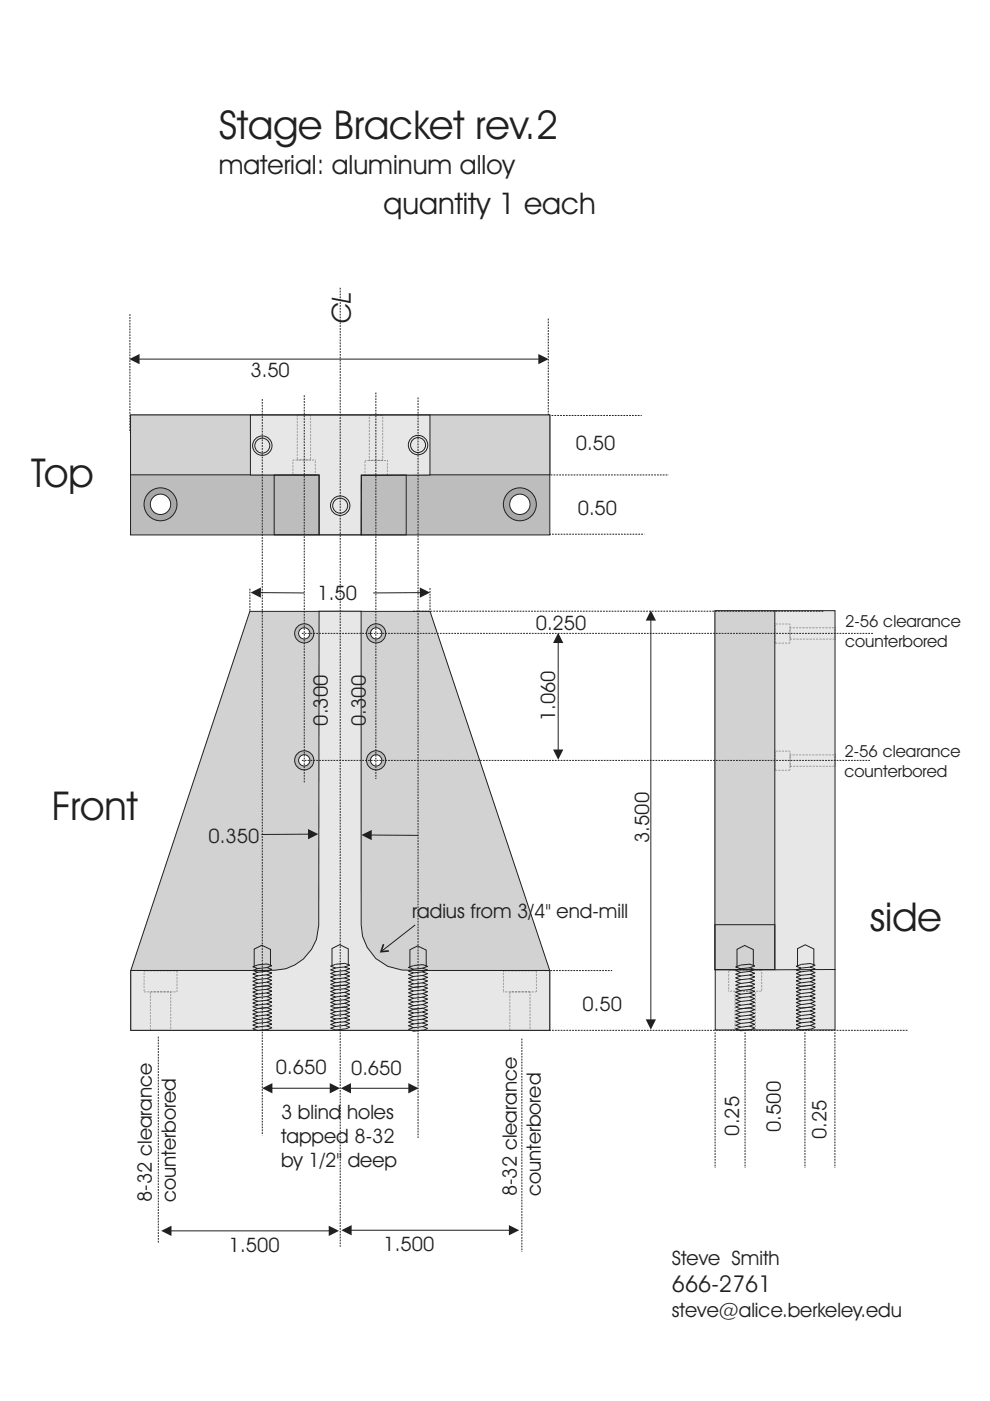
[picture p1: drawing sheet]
<svg xmlns="http://www.w3.org/2000/svg" width="210mm" height="297mm" viewBox="0 0 210 297" stroke-linecap="round" stroke-linejoin="round" font-family="sans-serif">
<path d="M53 124.8v24.5M91.2 124.7v24.5" fill="none" stroke="#231f20" stroke-width=".21" stroke-dasharray=".4 .2" stroke-linecap="butt"/>
<path d="M53 129.6h38.2l25.4 76.2v12.7h-88.9v-12.7z" fill-rule="evenodd" fill="#d1d2d4"/>
<path d="M53 129.6h38.2l25.4 76.2v12.7h-88.9v-12.7z" fill="none" stroke="#231f20" stroke-width=".21"/>
<path d="M151.6 129.5h25.4v88.9h-25.4z" fill-rule="evenodd" fill="#e6e7e9"/>
<path d="M151.6 129.5h25.4v88.9h-25.4z" fill="none" stroke="#231f20" stroke-width=".21"/>
<path d="M151.6 129.5h12.7v76.1h-12.7z" fill-rule="evenodd" fill="#d1d2d4"/>
<g fill="none" stroke="#231f20" stroke-width=".21">
<path d="M151.6 129.5h12.7v76.1h-12.7zM158.9 204.4l1.1 .4-1.1 .4 1.1 .4-1.1 .4 1.1 .3-1.1 .4 1.1 .4-1.1 .4 1.1 .4-1.1 .4 1.1 .4M158.9 209l1.1 .4-1.1 .4 1.1 .4-1.1 .4 1.1 .4-1.1 .3 1.1 .4-1.1 .4 1.1 .4-1.1 .4 1.1 .4M158.9 213.7l1.1 .4-1.1 .4 1.1 .3-1.1 .4 1.1 .4-1.1 .4 1.1 .4-1.1 .4 1.1 .4-1.1 .4 1.1 .3M159 204.4l-2 .2-1 .4 1 .4-1 .4 1 .4-1 .4 1 .3-1 .4 1 .4-1 .4 1 .4-1 .4 1 .4 2.2-.3 .9-.3M159 209l-2 .2-1 .4 1 .4-1 .4 1 .4-1 .4 1 .4-1 .3 1 .4-1 .4 1 .4-1 .4 1 .4 2.2-.3 .9-.3M159 213.7l-2 .2-1 .4 1 .4-1 .4 1 .3-1 .4 1 .4-1 .4 1 .4-1 .4 1 .4-1 .4 1 .3 2.2-.2 .9-.4M159 208.3l-2 .2M159 207.5l-2 .2M159 205.9l-2 .3M159 205.2l-2 .2M159 212.9l-2 .2"/>
<path d="M159 212.1l-2 .2M159 210.6l-2 .2M159 209.8l-2 .2M159 217.6l-2 .2M159 216.8l-2 .2M159 215.2l-2 .3M159 214.5l-2 .2M159.1 206.7l-2.1 .2M159.1 211.3l-2.1 .2M159.1 216l-2.1 .2M159.7 204.8v-3.5l-1.8-.8-1.6 .8v3.7M169.9 204.5l-1.1 .4 1.1 .4-1.1 .3 1.1 .4-1.1 .4 1.1 .4-1.1 .4 1.1 .4-1.1 .4 1.1 .4-1.1 .3"/>
<path d="M169.9 209.1l-1.1 .4 1.1 .4-1.1 .4 1.1 .3-1.1 .4 1.1 .4-1.1 .4 1.1 .4-1.1 .4 1.1 .4-1.1 .3M171.8 204.3l1 .4-1 .3 1 .4-1 .4 1 .4-1 .4 1 .4-1 .4 1 .3-1 .4 1 .4M171.8 208.9l1 .4-1 .4 1 .3-1 .4 1 .4-1 .4 1 .4-1 .4 1 .4-1 .3 1 .4M171.8 213.5l1 .4-1 .4 1 .4-1 .4 1 .4-1 .4 1 .4-1 .3 1 .4-1 .4 1 .4M171.8 213.6l-1.9 .2-1.1 .3 1.1 .4-1.1 .4 1.1 .4-1.1 .4 1.1 .4-1.1 .4 1.1 .4-1.1 .3 1.1 .4-1.1 .4M171.8 208.1l-1.9 .3M171.8 207.4l-2 .2M171.8 205.8l-1.9 .2M171.8 205l-1.9 .3M171.8 204.3l-1.9 .2M171.8 212.7l-1.9 .3M171.8 212l-2 .2"/>
<path d="M171.8 210.4l-1.9 .2M171.8 209.7l-1.9 .2M171.8 208.9l-1.9 .2M171.8 217.4l-1.9 .3M171.8 216.6l-2 .3M171.8 215.1l-1.9 .2M171.8 214.3l-1.9 .2M171.9 206.6l-2.1 .2M171.9 211.2l-2.1 .2M171.9 215.8l-2.1 .3M172.6 204.6v-3.4l-1.9-.9-1.6 .8v3.7M172.9 208.5l-.9 .4-2.1 .2-1.1-.4"/>
<path d="M172.9 213.1l-.9 .4-2.1 .2-1.1-.3M172.9 217.8l-.9 .4-2.1 .2-1.1-.4M74.3 230.7h12.4"/>
</g>
<path d="M116.9 88.1h19.2M111.6 113.3h25M116.7 100.7h25.1M87.6 129.6h87M111.6 218.5h80.8" fill="none" stroke="#231f20" stroke-width=".21" stroke-dasharray=".4 .2" stroke-linecap="butt"/>
<g fill="#231f20">
<path d="M72.2 230.7l2.2-1.1v2.2z"/>
<path d="M86.6 229.6l2.1 1.1-2.1 1.1z"/>
</g>
<path d="M74.4 260.8h33.6" fill="none" stroke="#231f20" stroke-width=".21"/>
<g fill="#231f20">
<path d="M72.4 260.8l2.2-1.1v2.2z"/>
<path d="M107.9 259.7l2.2 1.1-2.2 1.1z"/>
</g>
<path d="M36.2 261h33.6" fill="none" stroke="#231f20" stroke-width=".21"/>
<g fill="#231f20">
<path d="M34.2 261l2.2-1.1v2.2z"/>
<path d="M69.7 259.9l2.2 1.1-2.2 1.1z"/>
</g>
<path d="M57.6 230.7h12.4" fill="none" stroke="#231f20" stroke-width=".21"/>
<g fill="#231f20">
<path d="M55.6 230.7l2.2-1.1v2.2z"/>
<path d="M69.9 229.6l2.2 1.1-2.2 1.1z"/>
</g>
<path d="M67.7 129.6h8.9v66.5a9.7 9.7 0 0 0 8.6 9.6l31.4 .1v12.7h-88.9v-12.7l30.7-.1a9.6 9.6 0 0 0 9.2-9.5z" fill-rule="evenodd" fill="#e6e7e9"/>
<g fill="none" stroke="#231f20" stroke-width=".21">
<path d="M29.5 76.1h84.8M67.7 129.6h8.9v66.5a9.7 9.7 0 0 0 8.6 9.6l31.4 .1v12.7h-88.9v-12.7l30.7-.1a9.6 9.6 0 0 0 9.2-9.5zM88 196.1l-7 5.5M151.6 196.1h12.7v9.5h-12.7zM54.7 204.6l-1.1 .4 1.1 .4-1.1 .3 1.1 .4-1.1 .4 1.1 .4-1.1 .4 1.1 .4-1.1 .4 1.1 .4-1.1 .3 1.1 .4 2.1-.2 .9-.4M54.7 209.2l-1.1 .4 1.1 .4-1.1 .4 1.1 .3-1.1 .4 1.1 .4-1.1 .4 1.1 .4-1.1 .4 1.1 .4-1.1 .3 1.1 .4 2.1-.2 .9-.4M54.7 213.9l-1.1 .3 1.1 .4-1.1 .4 1.1 .4-1.1 .4 1.1 .4-1.1 .4 1.1 .4-1.1 .3 1.1 .4-1.1 .4 1.1 .4 2.1-.2 .9-.4M56.6 204.4l1 .4-1 .3 1 .4-1 .4 1 .4-1 .4 1 .4-1 .4 1 .3-1 .4 1 .4M56.6 209l1 .4-1 .3 1 .4-1 .4 1 .4-1 .4 1 .4-1 .4 1 .4-1 .3 1 .4M56.6 213.6l1 .4-1 .4 1 .4-1 .4 1 .4-1 .4 1 .4-1 .3 1 .4-1 .4 1 .4M56.6 208.2l-1.9 .3M56.6 207.5l-2 .2"/>
<path d="M56.6 205.9l-1.9 .2M56.6 205.1l-1.9 .2M56.6 204.4l-1.9 .2M56.6 212.8l-1.9 .3M56.6 212.1l-2 .2M56.6 210.5l-1.9 .2M56.6 209.7l-1.9 .3M56.6 209l-1.9 .2M56.6 217.5l-1.9 .3M56.6 216.7l-2 .3M56.6 215.2l-1.9 .2M56.6 214.4l-1.9 .2"/>
<path d="M56.6 213.7l-1.9 .1M56.7 206.7l-2.1 .2M56.7 211.3l-2.1 .2M56.7 215.9l-2.1 .3M57.3 204.7v-3.4l-1.8-.9-1.6 .8v3.7M71.2 204.5l-1.1 .3 1.1 .4-1.1 .4 1.1 .4-1.1 .4 1.1 .4-1.1 .4 1.1 .4-1.1 .3 1.1 .4-1.1 .4 1.1 .4 2.1-.2 .9-.4M71.2 209.1l-1.1 .4 1.1 .3-1.1 .4 1.1 .4-1.1 .4 1.1 .4-1.1 .4 1.1 .4-1.1 .3 1.1 .4-1.1 .4 1.1 .4 2.1-.2 .9-.4M71.2 213.7l-1.1 .4 1.1 .4-1.1 .4 1.1 .4-1.1 .4 1.1 .4-1.1 .3 1.1 .4-1.1 .4 1.1 .4-1.1 .4 1.1 .4 2.1-.3 .9-.3M73.1 204.2l1 .4-1 .4 1 .4-1 .4 1 .4-1 .4 1 .3-1 .4 1 .4-1 .4 1 .4M73.1 208.9l1 .3-1 .4 1 .4-1 .4 1 .4-1 .4 1 .4-1 .3 1 .4-1 .4 1 .4M73.1 213.5l1 .4-1 .4 1 .4-1 .4 1 .4-1 .3 1 .4-1 .4 1 .4-1 .4 1 .4M73.1 208.1l-1.9 .3"/>
<path d="M73.1 207.3l-2 .3M73.1 205.8l-1.9 .2M73.1 205l-1.9 .2M73.1 204.3l-1.9 .1M73.1 212.7l-1.9 .3M73.1 212l-2 .2M73.1 210.4l-1.9 .2M73.1 209.6l-1.9 .2M73.1 208.9l-1.9 .2M73.1 217.4l-1.9 .2M73.1 216.6l-2 .2M73.1 215.1l-1.9 .2"/>
<path d="M73.1 214.3l-1.9 .2M73.1 213.5l-1.9 .2M73.2 206.5l-2.1 .3M73.2 211.2l-2.1 .2M73.2 215.8l-2.1 .2M73.8 204.6v-3.4l-1.8-.9-1.6 .8v3.7M89.6 204.5l1.1 .4-1.1 .4 1.1 .4-1.1 .4 1.1 .3-1.1 .4 1.1 .4-1.1 .4 1.1 .4-1.1 .4 1.1 .4M89.6 209.1l1.1 .4-1.1 .4 1.1 .4-1.1 .4 1.1 .3-1.1 .4 1.1 .4-1.1 .4 1.1 .4-1.1 .4 1.1 .4M89.6 213.8l1.1 .4-1.1 .4 1.1 .3-1.1 .4 1.1 .4-1.1 .4 1.1 .4-1.1 .4 1.1 .4-1.1 .4 1.1 .3M89.7 204.5l-2 .2-1.1 .4 1.1 .4-1.1 .4 1.1 .4-1.1 .4 1.1 .3-1.1 .4 1.1 .4-1.1 .4 1.1 .4-1.1 .4 1.1 .4 2.1-.3 .9-.3M89.7 209.1l-2 .2-1.1 .4 1.1 .4-1.1 .4 1.1 .4-1.1 .4 1.1 .4-1.1 .3 1.1 .4-1.1 .4 1.1 .4-1.1 .4 1.1 .4 2.1-.3 .9-.3M89.7 213.8l-2 .2-1.1 .4 1.1 .4-1.1 .4 1.1 .3-1.1 .4 1.1 .4-1.1 .4 1.1 .4-1.1 .4 1.1 .4-1.1 .4 1.1 .3 2.1-.2 .9-.4"/>
<path d="M89.7 208.4l-2 .2M89.7 207.6l-2.1 .2M89.7 206l-2 .3M89.7 205.3l-2 .2M89.7 213l-2 .2M89.7 212.2l-2.1 .2M89.7 210.7l-2 .2M89.7 209.9l-2 .2M89.7 217.6l-2 .3M89.7 216.9l-2.1 .2M89.7 215.3l-2 .2M89.7 214.6l-2 .2"/>
<path d="M89.7 206.8l-2.1 .2M89.7 211.4l-2.1 .2M89.7 216.1l-2.1 .2M90.4 204.9v-3.5l-1.9-.8-1.6 .8v3.7"/>
</g>
<path d="M81.3 200.2l-.5 1.6 1.6-.2" fill="none" stroke="#231f20" stroke-width=".36"/>
<path d="M27.5 66.6v25.1M116.2 67.6v25" fill="none" stroke="#231f20" stroke-width=".21" stroke-dasharray=".4 .2" stroke-linecap="butt"/>
<g fill="#231f20">
<path d="M27.4 76.1l2.2-1v2.1z"/>
<path d="M114.1 75.1l2.2 1-2.2 1.1z"/>
</g>
<path d="M138 131.5v84.7" fill="none" stroke="#231f20" stroke-width=".21"/>
<g fill="#231f20">
<path d="M136.9 216.1h2.2l-1.1 2.2z"/>
<path d="M138 129.4l1.1 2.2h-2.2z"/>
</g>
<path d="M118.4 136.2v22.8" fill="none" stroke="#231f20" stroke-width=".21"/>
<g fill="#231f20">
<path d="M117.3 158.9h2.1l-1 2.2z"/>
<path d="M118.4 134.2l1 2.1h-2.1z"/>
</g>
<path d="M27.7 88h88.9v25.4h-88.9z" fill-rule="evenodd" fill="#bcbdc0"/>
<path d="M27.7 88h88.9v25.4h-88.9z" fill="none" stroke="#231f20" stroke-width=".21"/>
<path d="M27.7 88h88.9v12.7h-88.9z" fill-rule="evenodd" fill="#d1d2d4"/>
<path d="M27.7 88h88.9v12.7h-88.9z" fill="none" stroke="#231f20" stroke-width=".21"/>
<path d="M53.1 88h38.1v12.7l-14.6 .1v12.6h-9v-12.7h-14.5z" fill-rule="evenodd" fill="#e6e7e9"/>
<g fill="none" stroke="#231f20" stroke-width=".21">
<path d="M53.1 88h38.1v12.7l-14.6 .1v12.6h-9v-12.7h-14.5zM58.1 100.7h9.6v12.7h-9.6zM76.6 100.7h9.5v12.7h-9.5zM177.2 205.5l-12.9 .1"/>
<circle cx="55.6" cy="94.5" r="2.06"/>
<circle cx="55.6" cy="94.5" r="1.59"/>
<circle cx="88.6" cy="94.4" r="2.06"/>
<circle cx="88.6" cy="94.4" r="1.59"/>
<circle cx="72.1" cy="107.2" r="2.06"/>
<circle cx="72.1" cy="107.2" r="1.59"/>
</g>
<path d="M72.1 61v203.3M55.6 84.6v156.1M88.6 84.3v157M33.6 219.8v43.7M151.6 218.9v28.7M158 218.9v28.7M170.7 218.9v28.7M177 218.9v28.7M110.6 220.2v45.2" fill="none" stroke="#231f20" stroke-width=".21" stroke-dasharray=".4 .2" stroke-linecap="butt"/>
<path d="M30.6 205.8h6.9v4.5h-6.9zM31.9 210.3h4.3v8.1h-4.3zM106.7 205.8h7v4.5h-7zM108.1 210.3h4.3v8.1h-4.3zM154.5 205.7h7v4.5h-7zM155.8 210.1h4.3v8.2h-4.3z" fill="none" stroke="#231f20" stroke-width=".21" stroke-dasharray=".1 .2" stroke-linecap="butt"/>
<circle cx="34" cy="106.9" r="3.5" fill="#a8a9ad"/>
<circle cx="34" cy="106.9" r="3.5" fill="none" stroke="#231f20" stroke-width=".21"/>
<circle cx="34" cy="106.9" r="2.16" fill="#fff"/>
<circle cx="34" cy="106.9" r="2.16" fill="none" stroke="#231f20" stroke-width=".21"/>
<circle cx="110.2" cy="106.9" r="3.5" fill="#a8a9ad"/>
<circle cx="110.2" cy="106.9" r="3.5" fill="none" stroke="#231f20" stroke-width=".21"/>
<circle cx="110.2" cy="106.9" r="2.16" fill="#fff"/>
<circle cx="110.2" cy="106.9" r="2.16" fill="none" stroke="#231f20" stroke-width=".21"/>
<path d="M62.1 97.5h4.8v3.2h-4.8zM63 88h2.9v9.5h-2.9zM77.4 97.6h4.7v3.2h-4.7zM78.3 88.1h2.8v9.5h-2.8zM164.3 132.3h3.2v4.1h-3.2zM167.5 133.1h9.5v2.4h-9.5zM164.3 159.3h3.2v4h-3.2zM167.5 160h9.6v2.5h-9.6z" fill="none" stroke="#231f20" stroke-width=".21" stroke-dasharray=".1 .2" stroke-linecap="butt"/>
<circle cx="64.5" cy="134.3" r="2.03" fill="#bcbdc0"/>
<circle cx="64.5" cy="134.3" r="2.03" fill="none" stroke="#231f20" stroke-width=".21"/>
<circle cx="64.5" cy="134.3" r="1.19" fill="#fff"/>
<circle cx="64.5" cy="134.3" r="1.19" fill="none" stroke="#231f20" stroke-width=".21"/>
<circle cx="79.7" cy="134.3" r="2.03" fill="#bcbdc0"/>
<circle cx="79.7" cy="134.3" r="2.03" fill="none" stroke="#231f20" stroke-width=".21"/>
<circle cx="79.7" cy="134.3" r="1.2" fill="#fff"/>
<circle cx="79.7" cy="134.3" r="1.2" fill="none" stroke="#231f20" stroke-width=".21"/>
<circle cx="64.5" cy="161.2" r="2.03" fill="#bcbdc0"/>
<circle cx="64.5" cy="161.2" r="2.03" fill="none" stroke="#231f20" stroke-width=".21"/>
<circle cx="64.5" cy="161.2" r="1.19" fill="#fff"/>
<circle cx="64.5" cy="161.2" r="1.19" fill="none" stroke="#231f20" stroke-width=".21"/>
<circle cx="79.7" cy="161.2" r="2.03" fill="#bcbdc0"/>
<circle cx="79.7" cy="161.2" r="2.03" fill="none" stroke="#231f20" stroke-width=".21"/>
<circle cx="79.7" cy="161.2" r="1.2" fill="#fff"/>
<g fill="none" stroke="#231f20" stroke-width=".21">
<path d="M89.1 125.6l-10 .1"/>
<circle cx="79.7" cy="161.2" r="1.2"/>
</g>
<path d="M64 134.3h121.3M64 161.2h120.5M115.5 205.8h14.3" fill="none" stroke="#231f20" stroke-width=".21" stroke-dasharray=".4 .2" stroke-linecap="butt"/>
<path d="M89 124.6l2.2 1-2.2 1.1z" fill="#231f20"/>
<path d="M65.4 176.9h-10" fill="none" stroke="#231f20" stroke-width=".21"/>
<path d="M65.3 175.8l2.2 1-2.2 1.1z" fill="#231f20"/>
<path d="M78.7 177l10 .1" fill="none" stroke="#231f20" stroke-width=".21"/>
<path d="M76.6 177l2.2-1v2.1z" fill="#231f20"/>
<path d="M55.2 125.6l9.3 .1" fill="none" stroke="#231f20" stroke-width=".21"/>
<path d="M53.1 125.6l2.2-1v2.1z" fill="#231f20"/>
<path d="M64.5 83.8v82.1M79.7 83.2v82" fill="none" stroke="#231f20" stroke-width=".21" stroke-dasharray=".4 .2" stroke-linecap="butt"/>
<g font-size="8.5" fill="#231f20">
<text x="46.4" y="29.4">Stage Bracket rev.2</text>
<text x="6.6" y="103.3">Top</text>
<text x="11" y="173.9">Front</text>
<text x="184.4" y="197.5">side</text>
</g>
<text font-size="6.3" fill="#231f20" x="81.3" y="45.3">quantity 1 each</text>
<g font-size="5.6" fill="#231f20">
<text x="46.4" y="36.8">material: aluminum alloy</text>
<text x="74.4" y="68.6" transform="rotate(-90 74.4 68.6)">CL</text>
</g>
<text font-size="4.9" fill="#231f20" x="142.5" y="274">666-2761</text>
<g font-size="4.2" fill="#231f20">
<text x="53.1" y="79.9">3.50</text>
<text x="122.1" y="95.5">0.50</text>
<text x="122.5" y="109.1">0.50</text>
<text x="67.3" y="127.2">1.50</text>
<text x="113.6" y="133.5">0.250</text>
<text x="69.5" y="153.8" transform="rotate(-90 69.5 153.8)">0.300</text>
<text x="77.6" y="153.9" transform="rotate(-90 77.6 153.9)">0.300</text>
<text x="117.7" y="152.9" transform="rotate(-90 117.7 152.9)">1.060</text>
<text x="44.2" y="178.7">0.350</text>
<text x="137.6" y="178.7" transform="rotate(-90 137.6 178.7)">3.500</text>
<text x="87.4" y="194.6">radius from 3/4&quot; end-mill</text>
<text x="123.5" y="214.4">0.50</text>
<text x="58.5" y="227.8">0.650</text>
<text x="74.4" y="227.9">0.650</text>
<text x="59.6" y="237.4">3 blind holes</text>
<text x="165.6" y="240" transform="rotate(-90 165.6 240)">0.500</text>
<text x="59.6" y="242.4">tapped 8-32</text>
<text x="156.7" y="240.8" transform="rotate(-90 156.7 240.8)">0.25</text>
<text x="175.2" y="241.5" transform="rotate(-90 175.2 241.5)">0.25</text>
<text x="59.6" y="247.5">by 1/2&quot; deep</text>
<text x="32.2" y="254.8" transform="rotate(-90 32.2 254.8)">8-32 clearance</text>
<text x="37.3" y="254.8" transform="rotate(-90 37.3 254.8)">counterbored</text>
<text x="109.6" y="253.6" transform="rotate(-90 109.6 253.6)">8-32 clearance</text>
<text x="114.7" y="253.6" transform="rotate(-90 114.7 253.6)">counterbored</text>
<text x="48.5" y="265.4">1.500</text>
<text x="81.3" y="265.3">1.500</text>
<text x="142.5" y="268.2">Steve Smith</text>
<text x="142.5" y="279.2">steve@alice.berkeley.edu</text>
</g>
<g font-size="3.5" fill="#231f20">
<text x="179.2" y="133">2-56 clearance</text>
<text x="179.2" y="137.3">counterbored</text>
<text x="179.1" y="160.5">2-56 clearance</text>
<text x="179.1" y="164.7">counterbored</text>
</g>
</svg>
